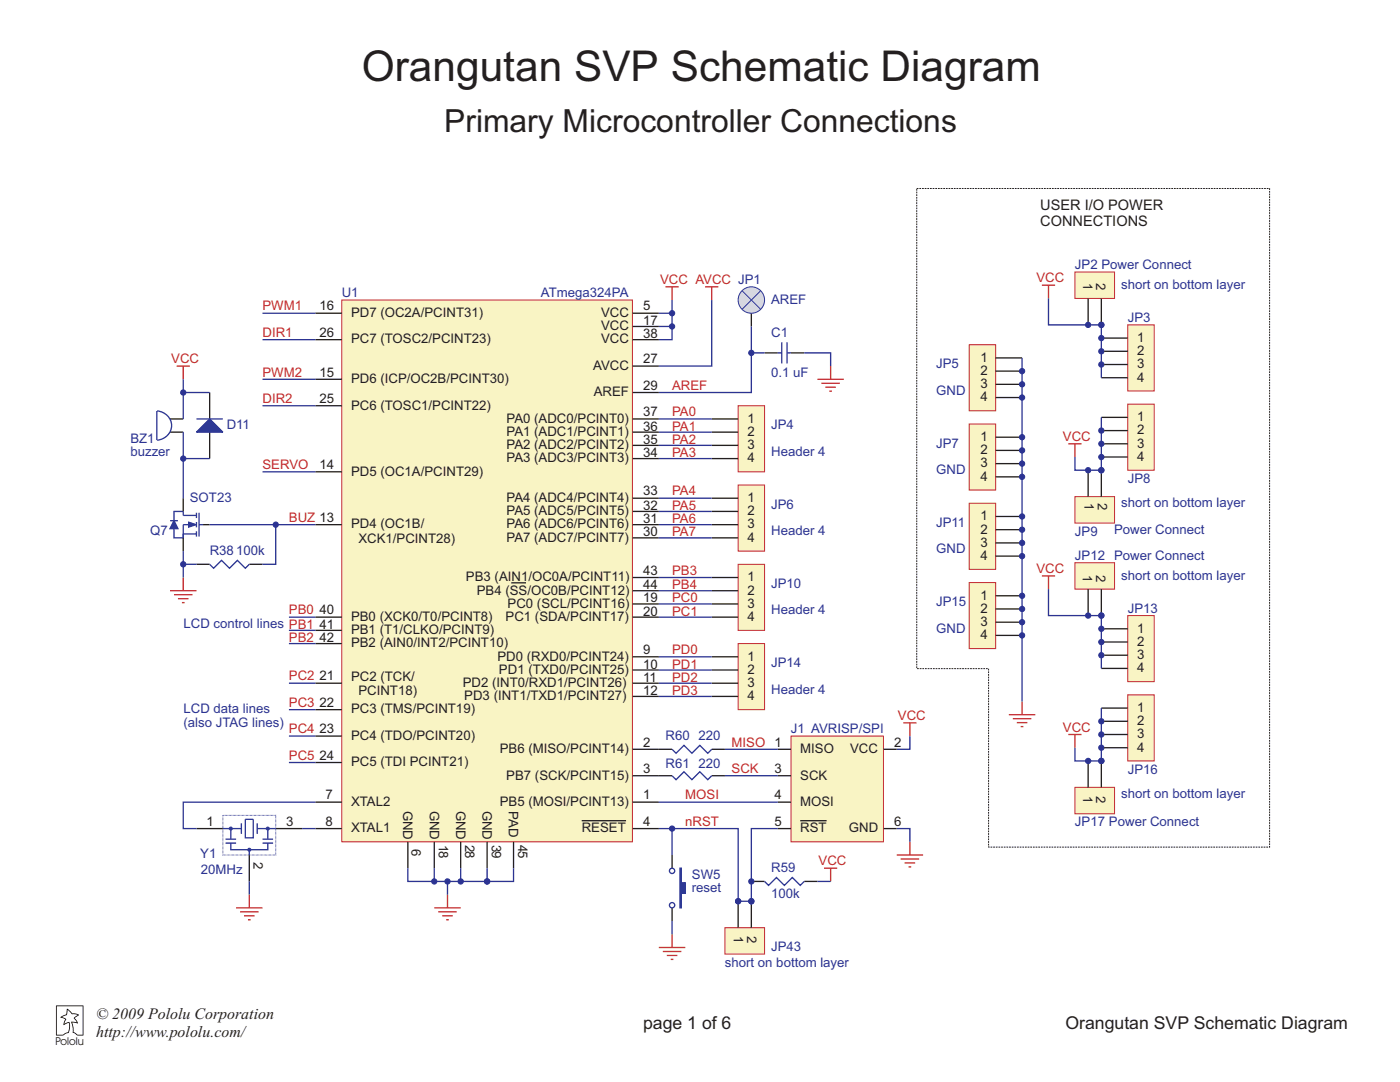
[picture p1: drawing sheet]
<svg xmlns="http://www.w3.org/2000/svg" width="279mm" height="216mm" viewBox="0 0 279 216" stroke-linecap="round" stroke-linejoin="round" font-family="sans-serif">
<path d="M39.2 165.3h5.3M49.8 170.6v5.3M55 165.3h5.3" fill="none" stroke="#231f20" stroke-width=".26"/>
<path d="M44.5 165.3h3.7M45 167.4h2.1M45 168.2h2.1M46.1 168.2v1.4h7.3v-1.4M46.1 165.3v2.1M48.2 164.3v2.1M49 163.5h1.5v3.7h-1.5zM51.3 164.3v2.1M51.3 165.3h3.7M52.4 167.4h2.1M52.4 168.2h2.1M53.4 165.3v2.1" fill="none" stroke="#273895" stroke-width=".26"/>
<circle cx="53.4" cy="165.3" r=".27" fill="#273895"/>
<circle cx="53.4" cy="165.3" r=".27" fill="none" stroke="#273895" stroke-width=".26"/>
<circle cx="46.1" cy="165.3" r=".27" fill="#273895"/>
<circle cx="46.1" cy="165.3" r=".27" fill="none" stroke="#273895" stroke-width=".26"/>
<circle cx="49.8" cy="169.6" r=".27" fill="#273895"/>
<g fill="none" stroke="#273895" stroke-width=".26">
<path d="M49.8 169.6v1"/>
<circle cx="49.8" cy="169.6" r=".27"/>
</g>
<path d="M44.5 162.7h10.5v7.9h-10.5z" fill="none" stroke="#273895" stroke-width=".2"/>
<path d="M68.2 59.9h58v108.1h-58z" fill-rule="evenodd" fill="#f9f4c4"/>
<path d="M68.2 59.9h58v108.1h-58z" fill="none" stroke="#c2262e" stroke-width=".2"/>
<g fill="none" stroke="#231f20" stroke-width=".26">
<path d="M62.9 62.5h5.3M62.9 75.7h5.3M62.9 67.8h5.3M126.2 62.5h5.3M126.2 65.1h5.3M126.2 67.8h5.3M126.2 73h5.3M126.2 78.3h5.3M62.9 94.1h5.3M62.9 81h5.3M126.2 99.4h5.3M126.2 91.5h5.3"/>
<path d="M126.2 88.9h5.3M126.2 86.2h5.3M126.2 83.6h5.3M62.9 104.7h5.3M126.2 104.7h5.3M126.2 107.3h5.3M126.2 102.1h5.3M126.2 115.2h5.3M126.2 117.9h5.3M62.9 136.3h5.3M62.9 123.1h5.3M62.9 125.8h5.3"/>
<path d="M62.9 128.4h5.3M126.2 131.1h5.3M126.2 133.7h5.3M126.2 136.3h5.3M126.2 139h5.3M126.2 120.5h5.3M126.2 123.1h5.3M62.9 141.6h5.3M62.9 146.9h5.3M62.9 152.2h5.3M126.2 149.5h5.3M126.2 154.8h5.3"/>
<path d="M62.9 160.1h5.3M62.9 165.3h5.3M81.4 168v5.2M86.7 168v5.2M91.9 168v5.2M97.2 168v5.2M102.5 168v5.2M126.2 160.1h5.3M126.2 165.3h5.3"/>
</g>
<path d="M116.1 163.8h8.8" fill="none" stroke="#231f20" stroke-width=".63" stroke-linecap="butt"/>
<path d="M102 116.3h3" fill="none" stroke="#231f20" stroke-width=".4"/>
<path d="M49.8 175.9v2.6M60.3 165.3h2.6M62.9 160.1h-26.3v5.2h2.6M81.4 173.2v2.7h15.8v-2.7" fill="none" stroke="#2c3392" stroke-width=".26"/>
<path d="M49.8 178.5v2.7M89.3 178.5v2.7M47.1 181.2h5.3M47.9 181.9h3.7M48.7 182.7h2.1M49.5 183.5h.5M86.7 181.2h5.2M87.5 181.9h3.6M88.2 182.7h2.2M89 183.5h.6" fill="none" stroke="#c2262e" stroke-width=".26"/>
<circle cx="97.2" cy="175.9" r=".53" fill="#2c3392"/>
<circle cx="97.2" cy="175.9" r=".53" fill="none" stroke="#2c3392" stroke-width=".2"/>
<path d="M89.3 175.9v2.6" fill="none" stroke="#2c3392" stroke-width=".26"/>
<circle cx="89.3" cy="175.9" r=".53" fill="#2c3392"/>
<circle cx="89.3" cy="175.9" r=".53" fill="none" stroke="#2c3392" stroke-width=".2"/>
<path d="M91.9 173.2v2.7" fill="none" stroke="#2c3392" stroke-width=".26"/>
<circle cx="91.9" cy="175.9" r=".53" fill="#2c3392"/>
<circle cx="91.9" cy="175.9" r=".53" fill="none" stroke="#2c3392" stroke-width=".2"/>
<path d="M86.7 173.2v2.7" fill="none" stroke="#2c3392" stroke-width=".26"/>
<circle cx="86.7" cy="175.9" r=".53" fill="#2c3392"/>
<circle cx="86.7" cy="175.9" r=".53" fill="none" stroke="#2c3392" stroke-width=".2"/>
<path d="M147.3 81h5.3v13.1h-5.3z" fill-rule="evenodd" fill="#f9f4c4"/>
<path d="M147.3 81h5.3v13.1h-5.3z" fill="none" stroke="#c2262e" stroke-width=".2"/>
<path d="M142 83.6h5.3M142 86.2h5.3M142 88.9h5.3M142 91.5h5.3" fill="none" stroke="#231f20" stroke-width=".26"/>
<path d="M147.3 96.8h5.3v13.2h-5.3z" fill-rule="evenodd" fill="#f9f4c4"/>
<path d="M147.3 96.8h5.3v13.2h-5.3z" fill="none" stroke="#c2262e" stroke-width=".2"/>
<path d="M33.9 83.6h2.7M33.9 86.2h2.7M142 99.4h5.3M142 102.1h5.3M142 104.7h5.3M142 107.3h5.3" fill="none" stroke="#231f20" stroke-width=".26"/>
<path d="M131.5 83.6h10.5M131.5 86.2h10.5M131.5 88.9h10.5M131.5 91.5h10.5M131.5 99.4h10.5M131.5 102.1h10.5M131.5 104.7h10.5M131.5 107.3h10.5M181.6 146.9v2.6h-2.6M179 165.3h2.6v2.7" fill="none" stroke="#2c3392" stroke-width=".26"/>
<path d="M180.3 144.2h2.6M181.6 144.2v2.7M179 170.6h5.2M179.7 171.4h3.7M180.5 172.2h2.1M181.3 173h.6M181.6 168v2.6" fill="none" stroke="#c2262e" stroke-width=".26"/>
<path d="M31.3 82v5.8M31.3 82a2.93 2.93 0 0 1 2.9 2.9 2.93 2.93 0 0 1-2.9 2.9" fill="none" stroke="#273895" stroke-width=".26"/>
<path d="M157.9 146.9h18.4v21.1h-18.4z" fill-rule="evenodd" fill="#f9f4c4"/>
<path d="M157.9 146.9h18.4v21.1h-18.4z" fill="none" stroke="#c2262e" stroke-width=".2"/>
<path d="M155.2 149.5h2.7M155.2 154.8h2.7M176.3 149.5h2.7M155.2 160.1h2.7M155.2 165.3h2.7M176.3 165.3h2.7" fill="none" stroke="#231f20" stroke-width=".26"/>
<path d="M159.7 163.8h5.3" fill="none" stroke="#231f20" stroke-width=".49"/>
<path d="M144.7 149.5h10.5M144.7 154.8h10.5M131.5 160.1h23.7" fill="none" stroke="#2c3392" stroke-width=".26"/>
<path d="M147.3 112.6h5.3v13.2h-5.3z" fill-rule="evenodd" fill="#f9f4c4"/>
<path d="M147.3 112.6h5.3v13.2h-5.3z" fill="none" stroke="#c2262e" stroke-width=".2"/>
<path d="M142 115.2h5.3M142 117.9h5.3M142 120.5h5.3M142 123.1h5.3" fill="none" stroke="#231f20" stroke-width=".26"/>
<path d="M147.3 128.4h5.3v13.2h-5.3z" fill-rule="evenodd" fill="#f9f4c4"/>
<path d="M147.3 128.4h5.3v13.2h-5.3z" fill="none" stroke="#c2262e" stroke-width=".2"/>
<path d="M142 131.1h5.3M142 133.7h5.3M142 136.3h5.3M142 139h5.3M134.1 170.6v2.6M134.1 181.2v2.6" fill="none" stroke="#231f20" stroke-width=".26"/>
<g fill="none" stroke="#2c3392" stroke-width=".26">
<path d="M131.5 115.2h10.5M131.5 117.9h10.5M57.7 123.1h5.2M57.7 136.3h5.2M57.7 125.8h5.2M57.7 128.4h5.2M131.5 120.5h10.5M131.5 123.1h10.5M131.5 131.1h10.5M131.5 133.7h10.5M131.5 136.3h10.5M131.5 139h10.5"/>
<path d="M57.7 146.9h5.2M57.7 141.6h5.2M57.7 152.2h5.2"/>
</g>
<path d="M135.7 173.2h.3v2.9h.8v2.2h-.8v2.9h-.3z" fill-rule="evenodd" fill="#273895"/>
<g fill="none" stroke="#273895" stroke-width=".26">
<path d="M135.7 173.2h.3v2.9h.8v2.2h-.8v2.9h-.3z"/>
<circle cx="134.1" cy="173.8" r=".53"/>
<circle cx="134.1" cy="180.6" r=".53"/>
</g>
<path d="M131.5 189.1h5.3M132.3 189.9h3.7M133.1 190.6h2.1M133.9 191.4h.5M134.1 186.4v2.7" fill="none" stroke="#c2262e" stroke-width=".26"/>
<path d="M134.1 165.3v5.3M134.1 183.8v2.6" fill="none" stroke="#2c3392" stroke-width=".26"/>
<circle cx="134.1" cy="165.3" r=".53" fill="#2c3392"/>
<circle cx="134.1" cy="165.3" r=".53" fill="none" stroke="#2c3392" stroke-width=".2"/>
<path d="M132.8 57.2h2.6M134.1 57.2v2.7M140.7 57.2h2.7M142 57.2v2.7M33.9 117.9h5.3M34.7 118.7h3.7M35.5 119.5h2.1M36.6 115.2v2.7M36.3 120.2h.5" fill="none" stroke="#c2262e" stroke-width=".26"/>
<path d="M134.1 59.9v7.9h-2.6M52.4 62.5h10.5M52.4 67.8h10.5M52.4 75.7h10.5M131.5 65.1h2.6M52.4 94.1h10.5M52.4 81h10.5M36.6 110v5.2" fill="none" stroke="#2c3392" stroke-width=".26"/>
<circle cx="134.1" cy="65.1" r=".53" fill="#2c3392"/>
<circle cx="134.1" cy="65.1" r=".53" fill="none" stroke="#2c3392" stroke-width=".2"/>
<path d="M131.5 62.5h2.6" fill="none" stroke="#2c3392" stroke-width=".26"/>
<circle cx="134.1" cy="62.5" r=".53" fill="#2c3392"/>
<circle cx="134.1" cy="62.5" r=".53" fill="none" stroke="#2c3392" stroke-width=".2"/>
<path d="M142 59.9v13.1h-10.5" fill="none" stroke="#2c3392" stroke-width=".26"/>
<path d="M149.9 62.5v2.6" fill="none" stroke="#231f20" stroke-width=".26"/>
<circle cx="149.9" cy="59.9" r="2.64" fill="#d8d8d8"/>
<g fill="none" stroke="#273895" stroke-width=".2">
<path d="M148.1 58l3.7 3.7M151.8 58l-3.7 3.7"/>
<circle cx="149.9" cy="59.9" r="2.64"/>
</g>
<path d="M152.6 70.4h2.6M157.9 70.4h2.6" fill="none" stroke="#231f20" stroke-width=".26"/>
<path d="M155.2 70.4h.8M156 68.3v4.2M157.1 68.3v4.2M157.1 70.4h.8" fill="none" stroke="#273895" stroke-width=".26"/>
<path d="M163.1 75.7h5.3M163.9 76.5h3.7M164.7 77.3h2.1M165.5 78.1h.5M165.8 73v2.7" fill="none" stroke="#c2262e" stroke-width=".26"/>
<path d="M149.9 65.1v13.2h-18.4M149.9 70.4h2.7" fill="none" stroke="#2c3392" stroke-width=".26"/>
<circle cx="149.9" cy="70.4" r=".53" fill="#2c3392"/>
<circle cx="149.9" cy="70.4" r=".53" fill="none" stroke="#2c3392" stroke-width=".2"/>
<path d="M160.5 70.4h5.3v2.6M102.5 173.2v2.7h-5.3" fill="none" stroke="#2c3392" stroke-width=".26"/>
<circle cx="97.2" cy="175.9" r=".53" fill="#2c3392"/>
<circle cx="97.2" cy="175.9" r=".53" fill="none" stroke="#2c3392" stroke-width=".2"/>
<path d="M144.7 185.1h7.9v5.3h-7.9z" fill-rule="evenodd" fill="#f9f4c4"/>
<path d="M144.7 185.1h7.9v5.3h-7.9z" fill="none" stroke="#c2262e" stroke-width=".2"/>
<path d="M147.3 179.8v5.3M149.9 179.8v5.3" fill="none" stroke="#231f20" stroke-width=".26"/>
<circle cx="147.3" cy="179.8" r=".53" fill="#2c3392"/>
<circle cx="147.3" cy="179.8" r=".53" fill="none" stroke="#2c3392" stroke-width=".2"/>
<circle cx="149.9" cy="179.8" r=".53" fill="#2c3392"/>
<circle cx="149.9" cy="179.8" r=".53" fill="none" stroke="#2c3392" stroke-width=".2"/>
<path d="M149.9 175.9h2.7M160.5 175.9h2.6" fill="none" stroke="#231f20" stroke-width=".26"/>
<path d="M152.6 175.9l.8 .8 1.6-1.6 1.5 1.6 1.6-1.6 1.6 1.6 .8-.8" fill="none" stroke="#273895" stroke-width=".26"/>
<circle cx="149.9" cy="175.9" r=".53" fill="#2c3392"/>
<circle cx="149.9" cy="175.9" r=".53" fill="none" stroke="#2c3392" stroke-width=".2"/>
<path d="M131.5 165.3h15.8v14.5h2.6v-14.5h5.3" fill="none" stroke="#2c3392" stroke-width=".26"/>
<circle cx="147.3" cy="179.8" r=".53" fill="#2c3392"/>
<circle cx="147.3" cy="179.8" r=".53" fill="none" stroke="#2c3392" stroke-width=".2"/>
<circle cx="149.9" cy="179.8" r=".53" fill="#2c3392"/>
<circle cx="149.9" cy="179.8" r=".53" fill="none" stroke="#2c3392" stroke-width=".2"/>
<path d="M164.4 173.2h2.7M165.8 173.2v2.7" fill="none" stroke="#c2262e" stroke-width=".26"/>
<path d="M163.1 175.9h2.7" fill="none" stroke="#2c3392" stroke-width=".26"/>
<path d="M40.5 104.7h1.3" fill="none" stroke="#231f20" stroke-width=".26"/>
<path d="M36.6 106.5h2.6M36.6 104.7h2.6M36.6 102.1v.7h2.6M39.2 102.3v1.1M39.2 104.2v1M39.2 106v1.1M39.7 104.7h.8M39.7 102.3v4.8" fill="none" stroke="#273895" stroke-width=".26"/>
<path d="M37.6 104.2l1.6 .5-1.6 .5z" fill="#273895"/>
<path d="M37.6 104.2l1.6 .5-1.6 .5z" fill="none" stroke="#273895" stroke-width=".2"/>
<path d="M36.6 106.5v.8" fill="none" stroke="#273895" stroke-width=".26"/>
<path d="M34.7 103.9l.8 1.6h-1.6z" fill="#273895"/>
<path d="M33.9 103.9h1.6M34.7 103.9l.8 1.6h-1.6zM36.6 104.7v2.6h-1.9v-1.8M36.6 102.1h-1.9v1.8" fill="none" stroke="#273895" stroke-width=".26"/>
<path d="M41.8 78.3v5.3M36.6 99.4v2.7M41.8 86.2v5.3M36.6 107.3v2.7" fill="none" stroke="#231f20" stroke-width=".26"/>
<path d="M36.6 75.7v7.9M36.6 86.2v13.2" fill="none" stroke="#2c3392" stroke-width=".26"/>
<path d="M35.3 73h2.6M36.6 73v2.7" fill="none" stroke="#c2262e" stroke-width=".26"/>
<path d="M39.2 86.2l2.6-2.6 2.7 2.6z" fill="#273895"/>
<path d="M39.2 86.2l2.6-2.6 2.7 2.6zM39.2 83.6h5.3M41.8 112.6l.8 .8 1.6-1.6 1.6 1.6 1.6-1.6 1.6 1.6 .8-.8" fill="none" stroke="#273895" stroke-width=".26"/>
<path d="M39.2 112.6h2.6M49.8 112.6h2.6" fill="none" stroke="#231f20" stroke-width=".26"/>
<path d="M36.6 78.3h5.2" fill="none" stroke="#2c3392" stroke-width=".26"/>
<circle cx="36.6" cy="78.3" r=".53" fill="#2c3392"/>
<circle cx="36.6" cy="78.3" r=".53" fill="none" stroke="#2c3392" stroke-width=".2"/>
<path d="M36.6 91.5h5.2" fill="none" stroke="#2c3392" stroke-width=".26"/>
<circle cx="36.6" cy="91.5" r=".53" fill="#2c3392"/>
<circle cx="36.6" cy="91.5" r=".53" fill="none" stroke="#2c3392" stroke-width=".2"/>
<path d="M36.6 112.6h2.6M41.8 104.7h21.1" fill="none" stroke="#2c3392" stroke-width=".26"/>
<circle cx="36.6" cy="112.6" r=".53" fill="#2c3392"/>
<circle cx="36.6" cy="112.6" r=".53" fill="none" stroke="#2c3392" stroke-width=".2"/>
<path d="M55 104.7v7.9h-2.6" fill="none" stroke="#2c3392" stroke-width=".26"/>
<circle cx="55" cy="104.7" r=".53" fill="#2c3392"/>
<circle cx="55" cy="104.7" r=".53" fill="none" stroke="#2c3392" stroke-width=".2"/>
<path d="M131.5 149.5h2.6M131.5 154.8h2.6M142 149.5h2.7M142 154.8h2.7" fill="none" stroke="#231f20" stroke-width=".26"/>
<path d="M134.1 149.5l.8 .8 1.6-1.6 1.6 1.6 1.6-1.6 1.5 1.6 .8-.8M134.1 154.8l.8 .8 1.6-1.6 1.6 1.6 1.6-1.6 1.5 1.6 .8-.8" fill="none" stroke="#273895" stroke-width=".26"/>
<path d="M204 140v2.6" fill="none" stroke="#c2262e" stroke-width=".26"/>
<path d="M193.4 68.8h5.3v13.2h-5.3z" fill-rule="evenodd" fill="#f9f4c4"/>
<path d="M193.4 68.8h5.3v13.2h-5.3z" fill="none" stroke="#c2262e" stroke-width=".2"/>
<path d="M198.7 71.4h5.3M198.7 74.1h5.3M198.7 76.7h5.3M198.7 79.3h5.3" fill="none" stroke="#231f20" stroke-width=".26"/>
<circle cx="204" cy="74.1" r=".53" fill="#2c3392"/>
<circle cx="204" cy="74.1" r=".53" fill="none" stroke="#2c3392" stroke-width=".2"/>
<circle cx="204" cy="76.7" r=".53" fill="#2c3392"/>
<circle cx="204" cy="76.7" r=".53" fill="none" stroke="#2c3392" stroke-width=".2"/>
<circle cx="204" cy="79.3" r=".53" fill="#2c3392"/>
<circle cx="204" cy="79.3" r=".53" fill="none" stroke="#2c3392" stroke-width=".2"/>
<path d="M193.4 84.6h5.3v13.2h-5.3z" fill-rule="evenodd" fill="#f9f4c4"/>
<path d="M193.4 84.6h5.3v13.2h-5.3z" fill="none" stroke="#c2262e" stroke-width=".2"/>
<path d="M198.7 87.2h5.3M198.7 89.9h5.3M198.7 92.5h5.3M198.7 95.1h5.3" fill="none" stroke="#231f20" stroke-width=".26"/>
<circle cx="204" cy="87.2" r=".53" fill="#2c3392"/>
<circle cx="204" cy="87.2" r=".53" fill="none" stroke="#2c3392" stroke-width=".2"/>
<circle cx="204" cy="89.9" r=".53" fill="#2c3392"/>
<circle cx="204" cy="89.9" r=".53" fill="none" stroke="#2c3392" stroke-width=".2"/>
<circle cx="204" cy="92.5" r=".53" fill="#2c3392"/>
<circle cx="204" cy="92.5" r=".53" fill="none" stroke="#2c3392" stroke-width=".2"/>
<circle cx="204" cy="95.1" r=".53" fill="#2c3392"/>
<circle cx="204" cy="95.1" r=".53" fill="none" stroke="#2c3392" stroke-width=".2"/>
<path d="M193.4 100.4h5.3v13.2h-5.3z" fill-rule="evenodd" fill="#f9f4c4"/>
<path d="M193.4 100.4h5.3v13.2h-5.3z" fill="none" stroke="#c2262e" stroke-width=".2"/>
<path d="M198.7 103.1h5.3M198.7 105.7h5.3M198.7 108.3h5.3M198.7 111h5.3" fill="none" stroke="#231f20" stroke-width=".26"/>
<circle cx="204" cy="103.1" r=".53" fill="#2c3392"/>
<circle cx="204" cy="103.1" r=".53" fill="none" stroke="#2c3392" stroke-width=".2"/>
<circle cx="204" cy="105.7" r=".53" fill="#2c3392"/>
<circle cx="204" cy="105.7" r=".53" fill="none" stroke="#2c3392" stroke-width=".2"/>
<circle cx="204" cy="108.3" r=".53" fill="#2c3392"/>
<circle cx="204" cy="108.3" r=".53" fill="none" stroke="#2c3392" stroke-width=".2"/>
<circle cx="204" cy="111" r=".53" fill="#2c3392"/>
<circle cx="204" cy="111" r=".53" fill="none" stroke="#2c3392" stroke-width=".2"/>
<path d="M193.4 116.2h5.3v13.2h-5.3z" fill-rule="evenodd" fill="#f9f4c4"/>
<path d="M193.4 116.2h5.3v13.2h-5.3z" fill="none" stroke="#c2262e" stroke-width=".2"/>
<path d="M198.7 118.9h5.3M198.7 121.5h5.3M198.7 124.2h5.3M198.7 126.8h5.3" fill="none" stroke="#231f20" stroke-width=".26"/>
<circle cx="204" cy="118.9" r=".53" fill="#2c3392"/>
<circle cx="204" cy="118.9" r=".53" fill="none" stroke="#2c3392" stroke-width=".2"/>
<circle cx="204" cy="121.5" r=".53" fill="#2c3392"/>
<circle cx="204" cy="121.5" r=".53" fill="none" stroke="#2c3392" stroke-width=".2"/>
<circle cx="204" cy="124.2" r=".53" fill="#2c3392"/>
<circle cx="204" cy="124.2" r=".53" fill="none" stroke="#2c3392" stroke-width=".2"/>
<circle cx="204" cy="126.8" r=".53" fill="#2c3392"/>
<circle cx="204" cy="126.8" r=".53" fill="none" stroke="#2c3392" stroke-width=".2"/>
<path d="M207.9 56.9h2.7M209.2 56.9v2.7M201.3 142.6h5.3M202.1 143.4h3.7M202.9 144.2h2.1M203.7 145h.5" fill="none" stroke="#c2262e" stroke-width=".26"/>
<path d="M204 71.4v68.6" fill="none" stroke="#2c3392" stroke-width=".26"/>
<path d="M225.1 64.8h5.2v13.2h-5.2z" fill-rule="evenodd" fill="#f9f4c4"/>
<path d="M225.1 64.8h5.2v13.2h-5.2z" fill="none" stroke="#c2262e" stroke-width=".2"/>
<path d="M219.8 67.5h5.3M219.8 70.1h5.3M219.8 72.7h5.3M219.8 75.4h5.3" fill="none" stroke="#231f20" stroke-width=".26"/>
<circle cx="219.8" cy="67.5" r=".53" fill="#2c3392"/>
<circle cx="219.8" cy="67.5" r=".53" fill="none" stroke="#2c3392" stroke-width=".2"/>
<circle cx="219.8" cy="70.1" r=".53" fill="#2c3392"/>
<circle cx="219.8" cy="70.1" r=".53" fill="none" stroke="#2c3392" stroke-width=".2"/>
<circle cx="219.8" cy="72.7" r=".53" fill="#2c3392"/>
<circle cx="219.8" cy="72.7" r=".53" fill="none" stroke="#2c3392" stroke-width=".2"/>
<path d="M214.5 54.3h7.9v5.3h-7.9z" fill-rule="evenodd" fill="#f9f4c4"/>
<path d="M214.5 54.3h7.9v5.3h-7.9z" fill="none" stroke="#c2262e" stroke-width=".2"/>
<path d="M217.2 59.6v5.2M219.8 59.6v5.2" fill="none" stroke="#231f20" stroke-width=".26"/>
<circle cx="217.2" cy="64.8" r=".53" fill="#2c3392"/>
<circle cx="217.2" cy="64.8" r=".53" fill="none" stroke="#2c3392" stroke-width=".2"/>
<circle cx="219.8" cy="64.8" r=".53" fill="#2c3392"/>
<circle cx="219.8" cy="64.8" r=".53" fill="none" stroke="#2c3392" stroke-width=".2"/>
<path d="M213.2 88.6h2.6M214.5 88.6v2.6" fill="none" stroke="#c2262e" stroke-width=".26"/>
<path d="M225.1 80.6h5.2v13.2h-5.2z" fill-rule="evenodd" fill="#f9f4c4"/>
<path d="M225.1 80.6h5.2v13.2h-5.2z" fill="none" stroke="#c2262e" stroke-width=".2"/>
<path d="M219.8 83.3h5.3M219.8 85.9h5.3M219.8 88.6h5.3M219.8 91.2h5.3" fill="none" stroke="#231f20" stroke-width=".26"/>
<circle cx="219.8" cy="85.9" r=".53" fill="#2c3392"/>
<circle cx="219.8" cy="85.9" r=".53" fill="none" stroke="#2c3392" stroke-width=".2"/>
<circle cx="219.8" cy="88.6" r=".53" fill="#2c3392"/>
<circle cx="219.8" cy="88.6" r=".53" fill="none" stroke="#2c3392" stroke-width=".2"/>
<circle cx="219.8" cy="91.2" r=".53" fill="#2c3392"/>
<circle cx="219.8" cy="91.2" r=".53" fill="none" stroke="#2c3392" stroke-width=".2"/>
<path d="M214.5 99.1h7.9v5.3h-7.9z" fill-rule="evenodd" fill="#f9f4c4"/>
<path d="M214.5 99.1h7.9v5.3h-7.9z" fill="none" stroke="#c2262e" stroke-width=".2"/>
<path d="M217.2 93.8v5.3M219.8 93.8v5.3" fill="none" stroke="#231f20" stroke-width=".26"/>
<circle cx="217.2" cy="93.8" r=".53" fill="#2c3392"/>
<circle cx="217.2" cy="93.8" r=".53" fill="none" stroke="#2c3392" stroke-width=".2"/>
<circle cx="219.8" cy="93.8" r=".53" fill="#2c3392"/>
<circle cx="219.8" cy="93.8" r=".53" fill="none" stroke="#2c3392" stroke-width=".2"/>
<path d="M207.9 114.9h2.7M209.2 114.9v2.7" fill="none" stroke="#c2262e" stroke-width=".26"/>
<path d="M225.1 122.8h5.2v13.2h-5.2z" fill-rule="evenodd" fill="#f9f4c4"/>
<path d="M225.1 122.8h5.2v13.2h-5.2z" fill="none" stroke="#c2262e" stroke-width=".2"/>
<path d="M219.8 125.5h5.3M219.8 128.1h5.3M219.8 130.7h5.3M219.8 133.4h5.3" fill="none" stroke="#231f20" stroke-width=".26"/>
<circle cx="219.8" cy="125.5" r=".53" fill="#2c3392"/>
<circle cx="219.8" cy="125.5" r=".53" fill="none" stroke="#2c3392" stroke-width=".2"/>
<circle cx="219.8" cy="128.1" r=".53" fill="#2c3392"/>
<circle cx="219.8" cy="128.1" r=".53" fill="none" stroke="#2c3392" stroke-width=".2"/>
<circle cx="219.8" cy="130.7" r=".53" fill="#2c3392"/>
<circle cx="219.8" cy="130.7" r=".53" fill="none" stroke="#2c3392" stroke-width=".2"/>
<path d="M214.5 112.3h7.9v5.3h-7.9z" fill-rule="evenodd" fill="#f9f4c4"/>
<path d="M214.5 112.3h7.9v5.3h-7.9z" fill="none" stroke="#c2262e" stroke-width=".2"/>
<path d="M217.2 117.6v5.2M219.8 117.6v5.2" fill="none" stroke="#231f20" stroke-width=".26"/>
<circle cx="217.2" cy="122.8" r=".53" fill="#2c3392"/>
<circle cx="217.2" cy="122.8" r=".53" fill="none" stroke="#2c3392" stroke-width=".2"/>
<circle cx="219.8" cy="122.8" r=".53" fill="#2c3392"/>
<circle cx="219.8" cy="122.8" r=".53" fill="none" stroke="#2c3392" stroke-width=".2"/>
<path d="M213.2 146.6h2.6M214.5 146.6v2.6" fill="none" stroke="#c2262e" stroke-width=".26"/>
<path d="M225.1 138.7h5.2v13.1h-5.2z" fill-rule="evenodd" fill="#f9f4c4"/>
<path d="M225.1 138.7h5.2v13.1h-5.2z" fill="none" stroke="#c2262e" stroke-width=".2"/>
<path d="M219.8 141.3h5.3M219.8 143.9h5.3M219.8 146.6h5.3M219.8 149.2h5.3" fill="none" stroke="#231f20" stroke-width=".26"/>
<circle cx="219.8" cy="143.9" r=".53" fill="#2c3392"/>
<circle cx="219.8" cy="143.9" r=".53" fill="none" stroke="#2c3392" stroke-width=".2"/>
<circle cx="219.8" cy="146.6" r=".53" fill="#2c3392"/>
<circle cx="219.8" cy="146.6" r=".53" fill="none" stroke="#2c3392" stroke-width=".2"/>
<circle cx="219.8" cy="149.2" r=".53" fill="#2c3392"/>
<circle cx="219.8" cy="149.2" r=".53" fill="none" stroke="#2c3392" stroke-width=".2"/>
<path d="M214.5 157.1h7.9v5.3h-7.9z" fill-rule="evenodd" fill="#f9f4c4"/>
<path d="M214.5 157.1h7.9v5.3h-7.9z" fill="none" stroke="#c2262e" stroke-width=".2"/>
<path d="M217.2 151.8v5.3M219.8 151.8v5.3" fill="none" stroke="#231f20" stroke-width=".26"/>
<circle cx="217.2" cy="151.8" r=".53" fill="#2c3392"/>
<circle cx="217.2" cy="151.8" r=".53" fill="none" stroke="#2c3392" stroke-width=".2"/>
<circle cx="219.8" cy="151.8" r=".53" fill="#2c3392"/>
<circle cx="219.8" cy="151.8" r=".53" fill="none" stroke="#2c3392" stroke-width=".2"/>
<path d="M219.8 141.3v10.5h-5.3v-2.6" fill="none" stroke="#2c3392" stroke-width=".26"/>
<circle cx="219.8" cy="151.8" r=".53" fill="#2c3392"/>
<circle cx="219.8" cy="151.8" r=".53" fill="none" stroke="#2c3392" stroke-width=".2"/>
<path d="M209.2 117.6v5.2h10.6v10.6" fill="none" stroke="#2c3392" stroke-width=".26"/>
<circle cx="219.8" cy="122.8" r=".53" fill="#2c3392"/>
<circle cx="219.8" cy="122.8" r=".53" fill="none" stroke="#2c3392" stroke-width=".2"/>
<path d="M219.8 83.3v10.5h-5.3v-2.6" fill="none" stroke="#2c3392" stroke-width=".26"/>
<circle cx="219.8" cy="93.8" r=".53" fill="#2c3392"/>
<circle cx="219.8" cy="93.8" r=".53" fill="none" stroke="#2c3392" stroke-width=".2"/>
<path d="M209.2 59.6v5.2h10.6v10.6" fill="none" stroke="#2c3392" stroke-width=".26"/>
<circle cx="219.8" cy="64.8" r=".53" fill="#2c3392"/>
<circle cx="219.8" cy="64.8" r=".53" fill="none" stroke="#2c3392" stroke-width=".2"/>
<path d="M183 37.6h70.4v131.4h-56.1v-35.6h-14.3z" fill="none" stroke="#231f20" stroke-width=".2" stroke-dasharray=".4 .2" stroke-linecap="butt"/>
<path d="M11.3 200.8v5.7h1.2l.4-.3a1.06 1.06 0 0 0 .9-1.4l-.1-.7-1 .4v-.5l.3-.6-.9-.4 .6-.4a.76 .76 0 0 0 .6-1l.1-.3 .2 .1a1.77 1.77 0 0 0 1.7 .9l.5 .2-.9 .7 .5 .6 .1 .4-1.1-.2 .3 1v1l.9 .5h.9v-5.7zM11.2 200.7h5.4v5.9h-1.2l-.9-.5v-1l-.3-1.1 .1-.1 1 .1-.6-.8 .8-.7-.5-.1a.88 .88 0 0 1-1.1-.6l-.4-.3v.2a.78 .78 0 0 1-.6 1l-.6 .3 .9 .4-.4 .9 1-.4a2.42 2.42 0 0 1-.1 2.2l-1.2 .5-1.3-.1z" fill="#000"/>
<text font-size="8.5" fill="#231f20" x="72.2" y="16.2">Orangutan SVP Schematic Diagram</text>
<text font-size="6.3" fill="#231f20" x="88.7" y="26.4">Primary Microcontroller Connections</text>
<g font-size="3.5" fill="#231f20">
<text x="128.3" y="205.4">page 1 of 6</text>
<text x="212.6" y="205.4">Orangutan SVP Schematic Diagram</text>
</g>
<g font-size="3.2" fill="#231f20">
<text x="19.2" y="203.3">© 2009 Pololu Corporation</text>
<text x="19.2" y="206.8">http://www.pololu.com/</text>
</g>
<g font-size="2.9" fill="#231f20">
<text x="207.6" y="41.9">USER I/O POWER</text>
<text x="207.6" y="45.1">CONNECTIONS</text>
</g>
<g font-size="2.6" fill="#2c3392">
<text x="214.5" y="53.7">JP2 Power Connect</text>
<text x="68.2" y="59.3">U1</text>
<text x="108" y="59.3">ATmega324PA</text>
<text x="223.8" y="57.7">short on bottom layer</text>
<text x="153.9" y="60.6">AREF</text>
<text x="225.1" y="64.3">JP3</text>
<text x="153.9" y="67.2">C1</text>
<text x="153.9" y="75.1">0.1 uF</text>
<text x="186.8" y="73.5">JP5</text>
<text x="186.8" y="78.8">GND</text>
<text x="26" y="88.3">BZ1</text>
<text x="45.3" y="85.7">D11</text>
<text x="153.9" y="85.7">JP4</text>
<text x="186.8" y="89.3">JP7</text>
<text x="26" y="91">buzzer</text>
<text x="153.9" y="91">Header 4</text>
<text x="186.8" y="94.6">GND</text>
<text x="37.9" y="100.2">SOT23</text>
<text x="153.9" y="101.5">JP6</text>
<text x="223.8" y="101.2">short on bottom layer</text>
<text x="225.1" y="96.4">JP8</text>
<text x="30" y="106.8">Q7</text>
<text x="153.9" y="106.8">Header 4</text>
<text x="186.8" y="105.1">JP11</text>
<text x="214.5" y="107">JP9</text>
<text x="222.3" y="106.5">Power Connect</text>
<text x="41.8" y="110.7">R38100k</text>
<text x="186.8" y="110.4">GND</text>
<text x="214.5" y="111.7">JP12 Power Connect</text>
<text x="153.9" y="117.3">JP10</text>
<text x="223.8" y="115.7">short on bottom layer</text>
<text x="36.6" y="125.2">LCD control lines PB1</text>
<text x="153.9" y="122.6">Header 4</text>
<text x="186.8" y="121">JP15</text>
<text x="225.1" y="122.3">JP13</text>
<text x="186.8" y="126.2">GND</text>
<text x="153.9" y="133.1">JP14</text>
<text x="36.6" y="142.4">LCD data lines</text>
<text x="153.9" y="138.4">Header 4</text>
<text x="36.6" y="145">(also JTAG lines)</text>
<text x="132.8" y="147.6">R60</text>
<text x="139.4" y="147.6">220</text>
<text x="157.9" y="146.3">J1 AVRISP/SPI</text>
<text x="132.8" y="153.2">R61</text>
<text x="139.4" y="153.2">220</text>
<text x="225.1" y="154.4">JP16</text>
<text x="223.8" y="159.2">short on bottom layer</text>
<text x="214.5" y="164.7">JP17 Power Connect</text>
<text x="40" y="171.3">Y1</text>
<text x="40.1" y="174.3">20MHz</text>
<text x="138.1" y="175.3">SW5</text>
<text x="138.1" y="178">reset</text>
<text x="153.9" y="179.3">100k</text>
<text x="153.9" y="174">R59</text>
<text x="153.9" y="189.8">JP43</text>
<text x="144.7" y="193">short on bottom layer</text>
</g>
<g font-size="2.6" fill="#c2262e">
<text x="131.7" y="56.7">VCC AVCC JP1</text>
<text x="206.9" y="56.4">VCC</text>
<text x="52.4" y="61.9">PWM1</text>
<text x="52.4" y="67.2">DIR1</text>
<text x="34.2" y="72.5">VCC</text>
<text x="52.4" y="75.1">PWM2</text>
<text x="134.1" y="77.8">AREF</text>
<text x="52.4" y="80.4">DIR2</text>
<text x="134.1" y="83">PA0</text>
<text x="134.1" y="85.9">PA1</text>
<text x="134.1" y="88.6">PA2</text>
<text x="212.1" y="88">VCC</text>
<text x="52.4" y="93.6">SERVO</text>
<text x="134.1" y="91.2">PA3</text>
<text x="134.1" y="98.9">PA4</text>
<text x="134.1" y="101.8">PA5</text>
<text x="57.7" y="104.1">BUZ 13</text>
<text x="134.1" y="104.4">PA6</text>
<text x="134.1" y="107">PA7</text>
<text x="134.1" y="114.7">PB3</text>
<text x="134.1" y="117.6">PB4</text>
<text x="206.9" y="114.4">VCC</text>
<text x="57.7" y="122.6">PB0</text>
<text x="134.1" y="120.2">PC0</text>
<text x="134.1" y="122.8">PC1</text>
<text x="57.7" y="128.1">PB2</text>
<text x="134.1" y="130.5">PD0</text>
<text x="57.7" y="135.8">PC2</text>
<text x="134.1" y="133.4">PD1</text>
<text x="134.1" y="136">PD2</text>
<text x="57.7" y="141">PC3</text>
<text x="134.1" y="138.7">PD3</text>
<text x="179.2" y="143.7">VCC</text>
<text x="57.7" y="146.3">PC4</text>
<text x="146" y="149">MISO</text>
<text x="212.1" y="146">VCC</text>
<text x="57.7" y="151.6">PC5</text>
<text x="146" y="154.2">SCK</text>
<text x="136.8" y="159.5">MOSI</text>
<text x="136.8" y="164.8">nRST</text>
<text x="163.4" y="172.7">VCC</text>
</g>
<g font-size="2.6" fill="#231f20">
<text x="216.1" y="56.5" transform="rotate(90 216.1 56.5)">1</text>
<text x="218.8" y="56.5" transform="rotate(90 218.8 56.5)">2</text>
<text x="63.8" y="61.9">16</text>
<text x="70.1" y="63.3">PD7 (OC2A/PCINT31)</text>
<text x="120" y="63.3">VCC</text>
<text x="120" y="65.9">VCC</text>
<text x="128.3" y="61.9">5</text>
<text x="128.3" y="64.8">17</text>
<text x="63.8" y="67.2">26</text>
<text x="70.1" y="68.5">PC7 (TOSC2/PCINT23)</text>
<text x="120" y="68.5">VCC</text>
<text x="128.3" y="67.5">38</text>
<text x="226.9" y="68.2">1</text>
<text x="226.9" y="70.9">2</text>
<text x="63.8" y="75.1">15</text>
<text x="70.1" y="76.5">PD6 (ICP/OC2B/PCINT30)</text>
<text x="118.4" y="73.8">AVCC</text>
<text x="128.3" y="72.5">27</text>
<text x="128.3" y="77.8">29</text>
<text x="195.7" y="72.2">1</text>
<text x="195.7" y="74.8">2</text>
<text x="195.7" y="77.5">3</text>
<text x="226.9" y="73.5">3</text>
<text x="226.9" y="76.1">4</text>
<text x="63.8" y="80.4">25</text>
<text x="70.1" y="81.7">PC6 (TOSC1/PCINT22)</text>
<text x="118.5" y="79.1">AREF</text>
<text x="128.3" y="83">37</text>
<text x="195.7" y="80.1">4</text>
<text x="101.1" y="89.6">PA2 (ADC2/PCINT2)</text>
<text x="101.1" y="87">PA1 (ADC1/PCINT1)</text>
<text x="101.1" y="84.4">PA0 (ADC0/PCINT0)</text>
<text x="128.3" y="88.6">35</text>
<text x="128.3" y="85.9">36</text>
<text x="149.2" y="84.4">1</text>
<text x="149.2" y="87">2</text>
<text x="149.2" y="89.6">3</text>
<text x="195.7" y="88">1</text>
<text x="226.9" y="84">1</text>
<text x="226.9" y="86.7">2</text>
<text x="226.9" y="89.3">3</text>
<text x="63.8" y="93.6">14</text>
<text x="70.1" y="94.9">PD5 (OC1A/PCINT29)</text>
<text x="101.1" y="92.3">PA3 (ADC3/PCINT3)</text>
<text x="128.3" y="91.2">34</text>
<text x="149.2" y="92.3">4</text>
<text x="195.7" y="90.6">2</text>
<text x="195.7" y="93.3">3</text>
<text x="195.7" y="95.9">4</text>
<text x="226.9" y="92">4</text>
<text x="101.1" y="100.2">PA4 (ADC4/PCINT4)</text>
<text x="128.3" y="101.8">32</text>
<text x="128.3" y="98.9">33</text>
<text x="149.2" y="100.2">1</text>
<text x="216.4" y="100.5" transform="rotate(90 216.4 100.5)">1</text>
<text x="219.1" y="100.5" transform="rotate(90 219.1 100.5)">2</text>
<text x="70.1" y="105.5">PD4 (OC1B/</text>
<text x="101.1" y="105.5">PA6 (ADC6/PCINT6)</text>
<text x="101.1" y="102.8">PA5 (ADC5/PCINT5)</text>
<text x="128.3" y="107">30</text>
<text x="128.3" y="104.4">31</text>
<text x="149.2" y="102.8">2</text>
<text x="149.2" y="105.5">3</text>
<text x="195.7" y="103.8">1</text>
<text x="195.7" y="106.5">2</text>
<text x="71.5" y="108.4">XCK1/PCINT28)</text>
<text x="101.1" y="108.1">PA7 (ADC7/PCINT7)</text>
<text x="149.2" y="108.1">4</text>
<text x="195.7" y="109.1">3</text>
<text x="195.7" y="111.7">4</text>
<text x="93" y="116">PB3 (AIN1/OC0A/PCINT11)</text>
<text x="95.1" y="118.6">PB4 (SS/OC0B/PCINT12)</text>
<text x="128.3" y="117.6">44</text>
<text x="128.3" y="114.7">43</text>
<text x="149.2" y="116">1</text>
<text x="149.2" y="118.6">2</text>
<text x="195.7" y="119.6">1</text>
<text x="216.1" y="114.7" transform="rotate(90 216.1 114.7)">1</text>
<text x="218.7" y="114.7" transform="rotate(90 218.7 114.7)">2</text>
<text x="63.8" y="122.6">40</text>
<text x="63.8" y="125.5">41</text>
<text x="70.1" y="123.9">PB0 (XCK0/T0/PCINT8)</text>
<text x="100.9" y="123.9">PC1 (SDA/PCINT17)</text>
<text x="101.3" y="121.3">PC0 (SCL/PCINT16)</text>
<text x="128.3" y="122.8">20</text>
<text x="128.3" y="120.2">19</text>
<text x="149.2" y="121.3">3</text>
<text x="149.2" y="123.9">4</text>
<text x="195.7" y="122.3">2</text>
<text x="195.7" y="124.9">3</text>
<text x="63.8" y="128.1">42</text>
<text x="70.1" y="126.5">PB1 (T1/CLKO/PCINT9)</text>
<text x="70.1" y="129.2">PB2 (AIN0/INT2/PCINT10)</text>
<text x="99.3" y="131.8">PD0 (RXD0/PCINT24)</text>
<text x="128.3" y="130.5">9</text>
<text x="149.2" y="131.8">1</text>
<text x="195.7" y="127.6">4</text>
<text x="226.9" y="126.2">1</text>
<text x="226.9" y="128.9">2</text>
<text x="226.9" y="131.5">3</text>
<text x="63.8" y="135.8">21</text>
<text x="70.1" y="135.8">PC2 (TCK/</text>
<text x="92.4" y="137.1">PD2 (INT0/RXD1/PCINT26)</text>
<text x="99.6" y="134.5">PD1 (TXD0/PCINT25)</text>
<text x="128.3" y="133.4">10</text>
<text x="128.3" y="136">11</text>
<text x="149.2" y="134.5">2</text>
<text x="149.2" y="137.1">3</text>
<text x="226.9" y="134.1">4</text>
<text x="63.8" y="141">22</text>
<text x="70.1" y="142.4">PC3 (TMS/PCINT19)</text>
<text x="71.5" y="138.8">PCINT18)</text>
<text x="92.7" y="139.7">PD3 (INT1/TXD1/PCINT27)</text>
<text x="128.3" y="138.7">12</text>
<text x="149.2" y="139.7">4</text>
<text x="226.9" y="142.1">1</text>
<text x="63.8" y="146.3">23</text>
<text x="70.1" y="147.6">PC4 (TDO/PCINT20)</text>
<text x="128.3" y="149">2</text>
<text x="154.6" y="149">1</text>
<text x="178.4" y="149">2</text>
<text x="226.9" y="144.7">2</text>
<text x="226.9" y="147.3">3</text>
<text x="226.9" y="150">4</text>
<text x="63.8" y="151.6">24</text>
<text x="70.1" y="152.9">PC5 (TDI PCINT21)</text>
<text x="99.7" y="150.3">PB6 (MISO/PCINT14)</text>
<text x="101" y="155.6">PB7 (SCK/PCINT15)</text>
<text x="128.3" y="154.2">3</text>
<text x="154.6" y="154.2">3</text>
<text x="159.7" y="150.3">MISO</text>
<text x="159.7" y="155.6">SCK</text>
<text x="169.7" y="150.3">VCC</text>
<text x="64.9" y="159.5">7</text>
<text x="70.1" y="160.8">XTAL2</text>
<text x="80.5" y="161.9" transform="rotate(90 80.5 161.9)">GND</text>
<text x="85.8" y="161.9" transform="rotate(90 85.8 161.9)">GND</text>
<text x="91" y="161.9" transform="rotate(90 91 161.9)">GND</text>
<text x="96.3" y="161.9" transform="rotate(90 96.3 161.9)">GND</text>
<text x="99.7" y="160.8">PB5 (MOSI/PCINT13)</text>
<text x="101.6" y="161.9" transform="rotate(90 101.6 161.9)">PAD</text>
<text x="128.3" y="159.5">1</text>
<text x="154.6" y="159.5">4</text>
<text x="159.7" y="160.8">MOSI</text>
<text x="216.1" y="158.8" transform="rotate(90 216.1 158.8)">1</text>
<text x="218.8" y="158.8" transform="rotate(90 218.8 158.8)">2</text>
<text x="41.2" y="164.8">1</text>
<text x="57.1" y="164.8">3</text>
<text x="64.9" y="164.8">8</text>
<text x="70.1" y="166.1">XTAL1</text>
<text x="116.1" y="166.1">RESET</text>
<text x="128.3" y="164.8">4</text>
<text x="154.6" y="164.8">5</text>
<text x="159.7" y="166.1">RST</text>
<text x="169.4" y="166.1">GND</text>
<text x="178.4" y="164.8">6</text>
<text x="50.6" y="172" transform="rotate(90 50.6 172)">2</text>
<text x="82.1" y="169.5" transform="rotate(90 82.1 169.5)">6</text>
<text x="87.6" y="168.7" transform="rotate(90 87.6 168.7)">18</text>
<text x="92.9" y="168.7" transform="rotate(90 92.9 168.7)">28</text>
<text x="98.1" y="168.7" transform="rotate(90 98.1 168.7)">39</text>
<text x="103.4" y="168.7" transform="rotate(90 103.4 168.7)">45</text>
<text x="146.4" y="186.8" transform="rotate(90 146.4 186.8)">1</text>
<text x="149.1" y="186.8" transform="rotate(90 149.1 186.8)">2</text>
</g>
<text font-size="2.2" fill="#231f20" x="11.1" y="208.4">Pololu</text>
</svg>
